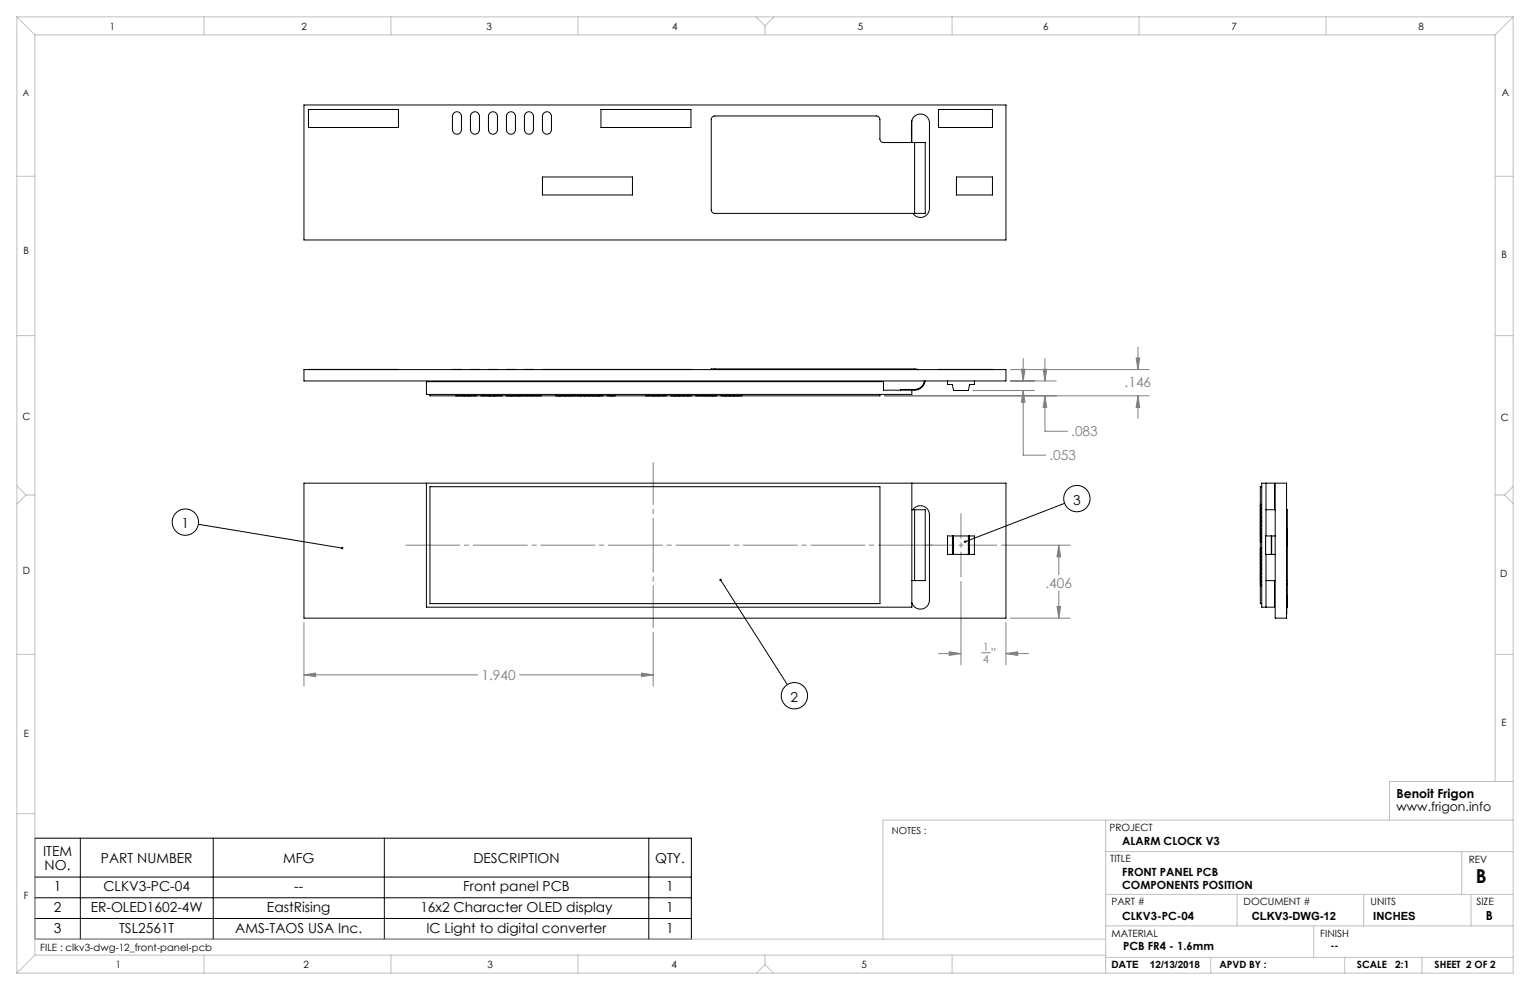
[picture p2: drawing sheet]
<svg xmlns="http://www.w3.org/2000/svg" width="432mm" height="279mm" viewBox="0 0 432 279" stroke-linecap="round" stroke-linejoin="round" font-family="sans-serif">
<g fill="none" stroke="#000" stroke-width=".28">
<path d="M56 148l40.6 6.7M300.5 142.1l-28.1 10.8M203.4 163.7l18.8 29.5M9.8 236.6h185.3v28.5h-185.3zM22.7 236.6v28.5M60.2 236.6v28.5M108.5 236.6v28.5M183.1 236.6v28.5M9.8 253.4h185.3M9.8 259.2h185.3M9.8 247.5h185.3"/>
<circle cx="52.3" cy="147.4" r="3.7"/>
<circle cx="303.9" cy="140.7" r="3.7"/>
<circle cx="224.2" cy="196.4" r="3.7"/>
</g>
<g fill="none" stroke="#808080" stroke-width=".28">
<path d="M321.2 98v6.3M249.6 111.7h74.7M274.6 110.2h17.3M285.2 104.3h39.1M285.2 107.5h12.9M288.3 104.2h1l-.5 3.3zM288.8 110.2v18.3h6.3M288.8 101.2v6.3M288.8 110.2l.5 3.3h-1zM294.4 104.2h1l-.5 3.3zM294.9 111.7v10h6.4M294.9 101.2v6.3"/>
<path d="M294.9 111.7l.5 3.3h-1zM320.6 101h1.1l-.5 3.3zM321.2 111.7l.5 3.3h-1.1zM321.2 111.7v6.4M282.6 153.9h19.4M298.8 153.9v8.3M298.8 153.9l.5 3.3h-1zM85.8 175.7v17.9M184.3 178.5v15.1M271.2 164.1v23.5M283.9 175.7v11.9M285.2 174.5h16.8"/>
<path d="M298.3 171.2h1l-.5 3.3zM298.8 166.8v7.7M85.8 190.5h49M85.8 190.5l3.3-.5v1zM146.6 190.5h37.7M181 190l3.3 .5-3.3 .5zM264.9 184.5h6.3M267.9 184l3.3 .5-3.3 .5zM277 184.2h2.5M283.9 184.5h6.4M283.9 184.5l3.3-.5v1z"/>
</g>
<path d="M271.2 162.8v-17.9" fill="none" stroke="#808080" stroke-width=".28" stroke-dasharray="15.2 1.3 1.3 1.3" stroke-dashoffset="8.2"/>
<path d="M261.1 153.9h20.3" fill="none" stroke="#808080" stroke-width=".28" stroke-dasharray="15.2 1.3 1.3 1.3" stroke-dashoffset="7"/>
<path d="M114 153.9h149.7" fill="none" stroke="#808080" stroke-width=".28" stroke-dasharray="15.2 1.3 1.3 1.3" stroke-dashoffset="-.6"/>
<path d="M184.3 177.2v-46.7" fill="none" stroke="#808080" stroke-width=".28" stroke-dasharray="15.2 1.3 1.3 1.3" stroke-dashoffset="3.3"/>
<g fill="none" stroke="#c0c0c0" stroke-width=".28">
<path d="M4.8 4.8l5 5M4.8 4.8h422.2M4.8 4.8v269.8M9.8 9.8h412.2M9.8 9.8v259.8M57.5 4.8v5M110.3 4.8v5M163.1 4.8v5M213.4 4.8l2.5 2.5M215.9 7.3v2.5M218.4 4.8l-2.5 2.5M268.7 4.8v5"/>
<path d="M321.5 4.8v5M374.3 4.8v5M422 9.8v210.7M427 4.8l-5 5M427 4.8v269.8h-422.2M4.8 49.7h5M422 49.7h5M4.8 94.7h5M422 94.7h5M4.8 137.1l2.5 2.6M7.3 139.7l-2.5 2.6M7.3 139.7h2.5"/>
<path d="M422 139.7h2.6M424.6 139.7l2.4 2.4M427 137.3l-2.4 2.4M4.8 184.7h5M422 184.7h5M4.8 229.7h5M312 231.5v43.1M427 231.5h-177.8v33.6M427 220.5h-34.8v11M312 240.3h115M312 252.4h115M349.1 252.4v8.9"/>
<path d="M384.9 252.4v8.9M412.6 240.3v12.1M415.2 252.4v8.9M9.8 265.1h302.2M9.8 269.6l-5 5M9.8 269.6h302.2M57.5 269.6v5M110.3 269.6v5M163.1 269.6v5M215.9 272.2l-2.4 2.4M215.9 272.2l2.4 2.4M215.9 269.6v2.6"/>
<path d="M268.7 269.6v5M312 270.2h115M312 261.3h115M341.7 270.2v4.4M370.8 261.3v8.9M379.5 270.2v4.4M401.3 270.2v4.4"/>
</g>
<path d="M203.1 163.4a.34 .34 0 0 0 .2 .6 .34 .34 0 0 0 .4-.4 .34 .34 0 0 0-.5-.2l.2 .3zM272.2 152.6l-.1 .4 .3-.1-.3 .1a.34 .34 0 0 0 .4 .2 .34 .34 0 0 0 .2-.5 .34 .34 0 0 0-.5-.1zM96.3 154.4v.5h.5l.1-.2h-.3h.3l-.1-.3z" fill="#000"/>
<path d="M298.8 153.9l.5 3.3h-1zM298.3 171.2h1l-.5 3.3zM267.9 184l3.3 .5-3.3 .5zM283.9 184.5l3.3-.5v1zM85.8 190.5l3.3-.5v1zM181 190l3.3 .5-3.3 .5zM320.6 101h1.1l-.5 3.3zM321.2 111.7l.5 3.3h-1.1zM294.4 104.2h1l-.5 3.3zM294.9 111.7l.5 3.3h-1zM288.3 104.2h1l-.5 3.3zM288.8 110.2l.5 3.3h-1z" fill="#808080"/>
<g fill="none" stroke="#000" stroke-width=".28">
<path d="M85.8 29.6h198.1v38.1h-198.1zM87.1 30.9h25.4v5.1h-25.4zM128 32a1.27 1.27 0 0 1 1.4-.4 1.27 1.27 0 0 1 .8 1.2v3.8a1.27 1.27 0 0 1-1.2 1.3 1.27 1.27 0 0 1-1.3-1.3v-3.8zM133.1 32a1.27 1.27 0 0 1 1.4-.4 1.27 1.27 0 0 1 .8 1.2v3.8a1.27 1.27 0 0 1-1.3 1.3 1.27 1.27 0 0 1-1.2-1.3v-3.8zM138.2 32a1.27 1.27 0 0 1 1.4-.4 1.27 1.27 0 0 1 .8 1.2v3.8a1.27 1.27 0 0 1-1.3 1.3 1.27 1.27 0 0 1-1.2-1.3v-3.8zM143.2 32a1.27 1.27 0 0 1 1.4-.4 1.27 1.27 0 0 1 .9 1.2v3.8a1.27 1.27 0 0 1-1.3 1.3 1.27 1.27 0 0 1-1.3-1.3v-3.8zM148.3 32a1.27 1.27 0 0 1 1.4-.4 1.27 1.27 0 0 1 .9 1.2v3.8a1.27 1.27 0 0 1-1.3 1.3 1.27 1.27 0 0 1-1.3-1.3v-3.8zM153.4 32a1.27 1.27 0 0 1 1.4-.4 1.27 1.27 0 0 1 .8 1.2v3.8a1.27 1.27 0 0 1-1.2 1.3 1.27 1.27 0 0 1-1.3-1.3v-3.8zM169.6 30.9h25.4v5.1h-25.4zM257.3 34v6.2M264.9 30.9h15.2v5.1h-15.2zM153.1 49.9h25.4v5.1h-25.4z"/>
<path d="M257.2 40.2v-5.5a2.54 2.54 0 0 1 2.6-2.5 2.54 2.54 0 0 1 2.5 2.5v24.1a2.54 2.54 0 0 1-1.8 2.5 2.54 2.54 0 0 1-2.9-1.1M258.1 40.2h-8.8a1 1 0 0 1-1-1v-5.5a1 1 0 0 0-1-1h-45.6a1 1 0 0 0-1 1v25.5a1 1 0 0 0 1 1h56.4M258.1 40.2h3v20h-3M258.1 40.2v20M269.9 49.9h10.2v5.1h-10.2zM85.8 104.3h198.1v3.2h-198.1zM87.1 104.3h.1M112.5 104.3h.1M121.3 111.3v.4h127v-.4M127.7 104.3h2.5M127.7 104.3h.1M128.6 111.7h.1"/>
<path d="M128.9 111.7h.1M129.6 111.7h.1M129.8 111.7h.1M130.1 111.7h.1M130.2 104.3h.1M130.8 111.7h.1M131 111.7h.1M131.2 111.7h.1M132 111.7h.1M132.2 111.7h.1M132.4 111.7h.1M132.8 104.3h2.5"/>
<path d="M132.8 104.3h.1M133.1 111.7h.1M133.4 111.7h.1M133.6 111.7h.1M134.3 111.7h.1M134.6 111.7h.1M135.3 104.3h.1M135.7 111.7h.1M135.9 111.7h.1M136.1 111.7h.1M136.8 111.7h.1M137.1 111.7h.1"/>
<path d="M137.3 111.7h.1M137.9 104.3h2.5M137.9 104.3h.1M138 111.7h.1M138.2 111.7h.1M138.3 111.7h.1M138.5 111.7h.1M139.2 111.7h.1M139.4 111.7h.1M139.5 111.7h.1M139.7 111.7h.1M140.4 111.7h.1"/>
<path d="M140.4 104.3h.1M140.6 111.7h.1M140.9 111.7h.1M141.6 111.7h.1M141.8 111.7h.1M142.8 111.7h.1M142.9 104.3h2.6M142.9 104.3h.1M143.1 111.7h.1M143.3 111.7h.1M144.1 111.7h.1M144.3 111.7h.1"/>
<path d="M144.5 111.7h.1M145.3 111.7h.1M145.5 104.3h.1M145.5 111.7h.1M146.2 111.7h.1M146.4 111.7h.1M146.6 111.7h.1M146.9 111.7h.1M147.1 111.7h.1M147.8 111.7h.1M148 104.3h2.6M148 104.3h.1"/>
<path d="M148 111.7h.1M148.3 111.7h.1M149 111.7h.1M149.2 111.7h.1M149.5 111.7h.1M150.2 111.7h.1M150.4 111.7h.1M150.6 104.3h.1M150.7 111.7h.1M151.4 111.7h.1M151.6 111.7h.1M151.9 111.7h.1"/>
<path d="M152.6 111.7h.1M152.8 111.7h.1M153.1 104.3h.1M156.8 111.7h.1M157 111.7h.1M157.7 111.7h.1M158 111.7h.1M158.2 111.7h.1M158.9 111.7h.1M159.2 111.7h.1M159.3 111.7h.1M159.5 111.7h.1"/>
<path d="M159.8 111.7h.1M160.5 111.7h.1M160.7 111.7h.1M160.9 111.7h.1M161.5 111.7h.1M161.7 111.7h.1M162.4 111.7h.1M162.6 111.7h.1M162.9 111.7h.1M163.6 111.7h.1M163.8 111.7h.1M164.1 111.7h.1"/>
<path d="M164.8 111.7h.1M165 111.7h.1M165.3 111.7h.1M166 111.7h.1M166.2 111.7h.1M166.5 111.7h.1M167.2 111.7h.1M167.4 111.7h.1M167.6 111.7h.1M167.8 111.7h.1M168 111.7h.1M168.8 111.7h.1"/>
<path d="M169 111.7h.1M169.2 111.7h.1M170 111.7h.1M170.2 111.7h.1M171.3 111.7h.1M171.6 111.7h.1M172.3 111.7h.1M172.5 111.7h.1M172.6 111.7h.1M172.8 111.7h.1M173.5 111.7h.1M173.7 111.7h.1"/>
<path d="M178.5 104.3h.1M182.2 111.7h.1M182.4 111.7h.1M183.1 111.7h.1M183.4 111.7h.1M183.6 111.7h.1M184.3 111.7h.1M184.5 111.7h.1M184.6 111.7h.1M184.8 111.7h.1M185.5 111.7h.1M185.7 111.7h.1"/>
<path d="M185.8 111.7h.1M186 111.7h.1M186.7 111.7h.1M186.9 111.7h.1M187.2 111.7h.1M187.9 111.7h.1M188.1 111.7h.1M189.3 111.7h.1M189.5 111.7h.1M190.2 111.7h.1M190.4 111.7h.1M190.5 111.7h.1"/>
<path d="M190.7 111.7h.1M191.4 111.7h.1M191.6 111.7h.1M191.7 111.7h.1M191.9 111.7h.1M192.6 111.7h.1M192.8 111.7h.1M193.1 111.7h.1M193.8 111.7h.1M194 111.7h.1M194.3 111.7h.1M195 111.7h.1"/>
<path d="M195 104.3h.1M195.2 111.7h.1M196.4 111.7h.1M196.6 111.7h.1M197.3 111.7h.1M197.6 111.7h.1M197.8 111.7h.1M198.5 111.7h.1M198.7 111.7h.1M199 111.7h.1M199.7 111.7h.1M199.9 111.7h.1"/>
<path d="M200.2 111.7h.1M200.9 111.7h.1M201.1 111.7h.1M201.2 111.7h.1M201.4 111.7h.1M201.7 104.1h-1v.2M201.7 104.1h56.4l1.1 .2M201.7 104.1v.2M202.1 111.7h.1M202.3 111.7h.1M203.5 111.7h.1M203.7 111.7h.1"/>
<path d="M204.4 111.7h.1M204.6 111.7h.1M204.7 111.7h.1M204.9 111.7h.1M205.6 111.7h.1M205.8 111.7h.1M205.9 111.7h.1M206.1 111.7h.1M206.8 111.7h.1M207 111.7h.1M207.1 111.7h.1M207.3 111.7h.1"/>
<path d="M208 111.7h.1M208.2 111.7h.1M208.3 111.7h.1M208.5 111.7h.1M209.2 111.7h.1M209.4 111.7h.1M260.9 107.5v.2a2.8 2.8 0 0 1-2.8 2.2h-4v.2M261.1 107.5a3 3 0 0 1-3 2.6h-8.8v-2.4h-129v3.6h137v-1.2M264.9 104.3h.1M267.4 107.5v1h1.4l.3 1.7h4.2l.3-1.7h1.4v-1M269.9 104.3h.1M280.1 104.3h.1"/>
<path d="M85.8 136.4h198.1v38.1h-198.1zM120.3 136.4v35h137v-35M121.3 137.4h127v33h-127zM356.1 137.4h-.4v33h.4M357.3 136.4v14.9M359.9 136.4h3.2v38.1h-3.2zM257.3 143.9h.8M257.6 143.9a2.54 2.54 0 0 1 2.9-1.1 2.54 2.54 0 0 1 1.8 2.5v24.1a2.54 2.54 0 0 1-2.2 2.5 2.54 2.54 0 0 1-2.8-1.8M258.1 143.9h3v20h-3M258.1 143.9v20M267.4 151.3h7.6v5.2h-7.6zM268.8 151.3v5.2"/>
<path d="M269.1 151.3v5.2M273.3 151.3v5.2M273.6 151.3v5.2M355.7 155.6h.1M355.7 154.9h.1M355.7 154.7h.1M355.7 155.9h.1M355.7 159.7h.1M355.7 159.4h.1M355.7 156.1h.1M355.7 158.2h.1M355.7 158h.1"/>
<path d="M355.7 158.5h.1M355.7 156.8h.1M355.7 159.2h.1M355.7 157.3h.1M355.7 157.1h.1M355.7 153h.1M355.7 152.8h.1M355.7 143.5h.1M355.7 143.3h.1M355.7 152.1h.1M355.7 151.9h.1M355.7 142.6h.1"/>
<path d="M355.7 142.3h.1M355.7 147.4h.1M355.7 147.1h.1M355.7 146.8h.1M355.7 146.2h.1M355.7 148h.1M355.7 148.3h.1M355.7 150.4h.1M355.7 149.7h.1M355.7 151.6h.1M355.7 144.7h.1M355.7 144.5h.1"/>
<path d="M355.7 150.6h.1M355.7 150.9h.1M355.7 149.4h.1M355.7 149.2h.1M355.7 145.6h.1M355.7 145h.1M355.7 149.5h.1M355.7 143.8h.1M355.7 148.5h.1M355.7 145.9h.1M355.7 150.7h.1M357.3 143.9h2.6"/>
<path d="M357.3 156.5v14.9M358.8 151.3v5.2M358.9 151.3v5.2M359.7 143.9v-7.5h-3.6v35h3.6v-7.5M359.9 151.3h-2.7v5.2h2.7M363.1 143.9h.2v20M363.1 149.1v5M257.3 163.9h.8M355.7 162.7h.1M355.7 162.1h.1M355.7 163.9h.1M355.7 163.3h.1"/>
<path d="M355.7 163h.1M355.7 161.8h.1M355.7 161.6h.1M355.7 160.9h.1M355.7 160.6h.1M355.7 164.2h.1M355.7 164.5h.1M355.7 165.4h.1M355.7 165.1h.1M355.7 160.4h.1M357.3 163.9h2.6M363.1 163.9h.2"/>
<path d="M363.1 168.1v5.1M363.1 164.9h.2M363.1 170.4h.2M363.3 163.9v1M363.3 170.4v1h-.2M363.3 164.9v5.5"/>
</g>
<text font-size="5.4" x="416.5" y="249.1">B</text>
<g font-size="3.9" fill="#808080">
<text x="317.4" y="109.3">.146</text>
<text x="302.3" y="123.2">.083</text>
<text x="296.2" y="129.9">.053</text>
<text x="295.1" y="166">.406</text>
<text x="279.9" y="185.8">&quot;</text>
<text x="135.9" y="191.9">1.940</text>
</g>
<g font-size="3.9">
<text x="302.8" y="142.4">3</text>
<text x="51.2" y="149">1</text>
<text x="223.1" y="198">2</text>
<text x="12.2" y="241.6">ITEM</text>
<text x="12.6" y="245.5">NO.</text>
<text x="28.5" y="243.5">PART NUMBER</text>
<text x="79.9" y="243.5">MFG</text>
<text x="133.6" y="243.5">DESCRIPTION</text>
<text x="184.9" y="243.5">QTY.</text>
<text x="15.2" y="251.6">1</text>
<text x="29.2" y="251.6">CLKV3-PC-04</text>
<text x="83" y="251.6">--</text>
<text x="130.8" y="251.6">Front panel PCB</text>
<text x="188" y="251.6">1</text>
<text x="15.2" y="257.4">2</text>
<text x="25.6" y="257.4">ER-OLED1602-4W</text>
<text x="75.4" y="257.4">EastRising</text>
<text x="118.6" y="257.4">16x2 Character OLED display</text>
<text x="188" y="257.4">1</text>
<text x="15.2" y="263.2">3</text>
<text x="33.6" y="263.2">TSL2561T</text>
<text x="66.4" y="263.2">AMS-TAOS USA Inc.</text>
<text x="120.3" y="263.2">IC Light to digital converter</text>
<text x="188" y="263.2">1</text>
</g>
<g font-size="3.5">
<text x="394.1" y="225.3">Benoit Frigon</text>
<text x="394.1" y="228.8">www.frigon.info</text>
<text x="419.3" y="259.7">B</text>
</g>
<g font-size="3.2" fill="#808080">
<text x="277.4" y="183.7">1</text>
<text x="277.4" y="187">4</text>
</g>
<g font-size="3.2">
<text x="316.7" y="238.4">ALARM CLOCK V3</text>
<text x="316.7" y="247.3">FRONT PANEL PCB</text>
<text x="316.7" y="250.8">COMPONENTS POSITION</text>
<text x="316.7" y="259.7">CLKV3-PC-04</text>
<text x="353.3" y="259.7">CLKV3-DWG-12</text>
<text x="387.6" y="259.7">INCHES</text>
<text x="317" y="268.2">PCB FR4 - 1.6mm</text>
</g>
<g font-size="2.8">
<text x="31" y="8.5">1</text>
<text x="85.1" y="8.5">2</text>
<text x="137.3" y="8.5">3</text>
<text x="189.7" y="8.5">4</text>
<text x="242.1" y="8.5">5</text>
<text x="294.4" y="8.5">6</text>
<text x="347.6" y="8.5">7</text>
<text x="400.3" y="8.5">8</text>
<text x="423.8" y="27.2">A</text>
<text x="6.7" y="71.8">B</text>
<text x="423.8" y="72.8">B</text>
<text x="6.4" y="118.6">C</text>
<text x="423.5" y="118.9">C</text>
<text x="6.5" y="162.1">D</text>
<text x="423.4" y="163">D</text>
<text x="6.7" y="207.9">E</text>
<text x="423.7" y="204.9">E</text>
<text x="313.1" y="234.6">PROJECT</text>
<text x="313.3" y="243.2">TITLE</text>
<text x="414.5" y="243.6">REV</text>
<text x="6.7" y="253.8">F</text>
<text x="313.7" y="255.3">PART #</text>
<text x="351" y="255.3">DOCUMENT #</text>
<text x="386.8" y="255.3">UNITS</text>
<text x="416.7" y="255.3">SIZE</text>
<text x="11.4" y="268.4">FILE : clkv3-dwg-12_front-panel-pcb</text>
<text x="313.7" y="264.6">MATERIAL</text>
<text x="372.6" y="264.5">FINISH</text>
<text x="375.5" y="267.9">--</text>
<text x="32.7" y="273.3">1</text>
<text x="85.7" y="273.3">2</text>
<text x="137.6" y="273.3">3</text>
<text x="189.6" y="273.3">4</text>
<text x="243.2" y="273.2">5</text>
<text x="313.7" y="273.3">DATE</text>
<text x="324.5" y="273.3">12/13/2018</text>
<text x="344.1" y="273.1">APVD BY :</text>
<text x="383" y="273.1">SCALE</text>
<text x="393.8" y="273.1">2:1</text>
<text x="404.9" y="273.1">SHEET 2 OF 2</text>
</g>
<text font-size="2.7" x="251.7" y="235.2">NOTES :</text>
<text font-size="2.5" x="6.4" y="27">A</text>
</svg>
